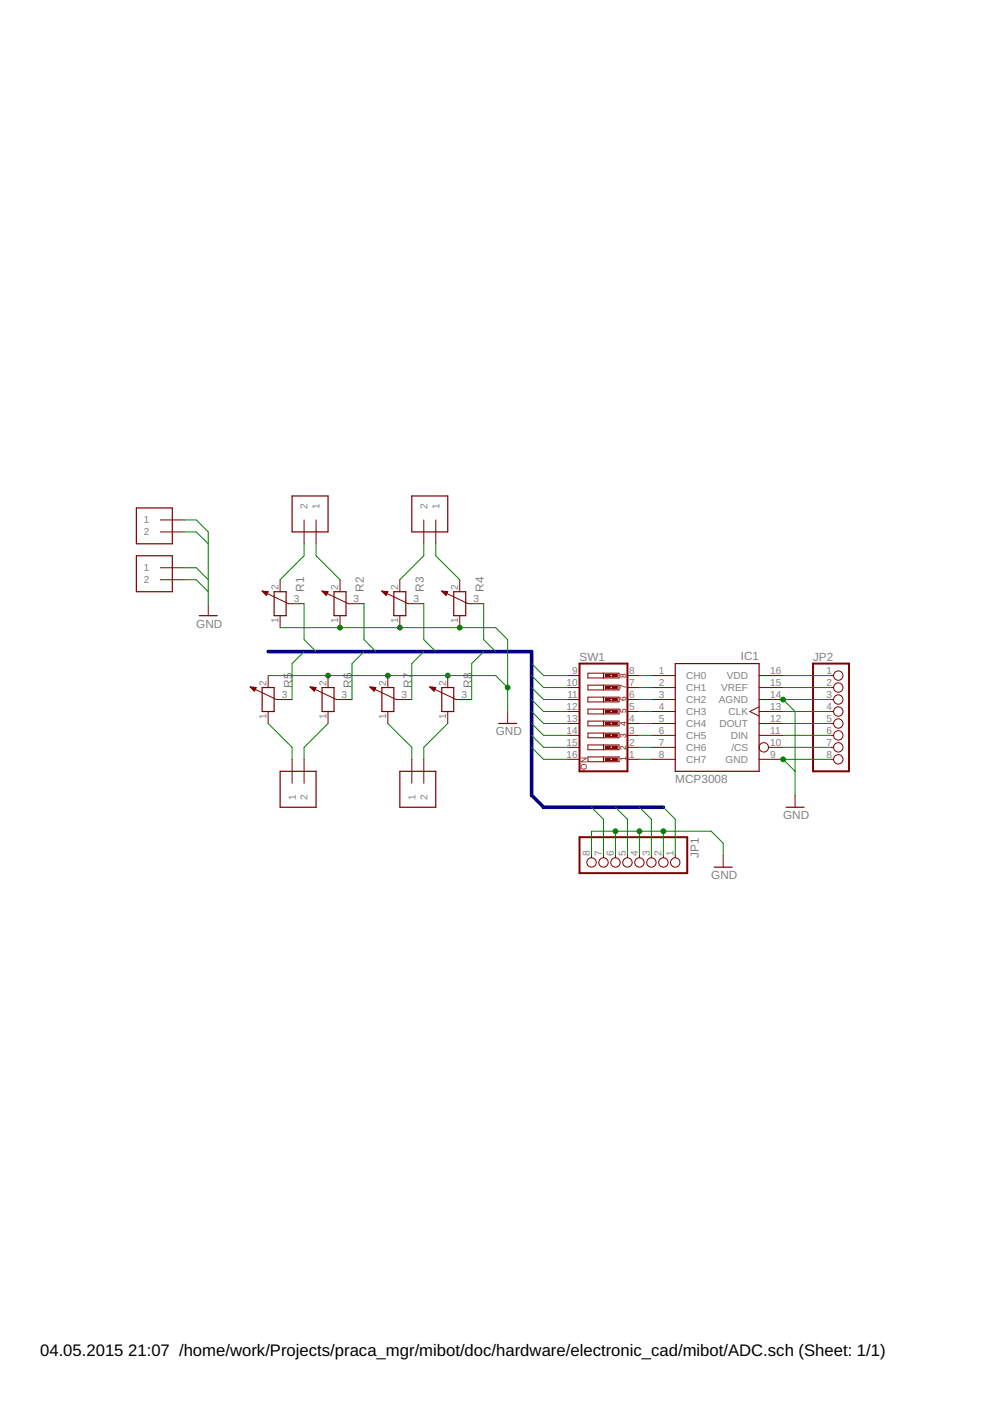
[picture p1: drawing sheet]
<svg xmlns="http://www.w3.org/2000/svg" width="210mm" height="297mm" viewBox="0 0 210 297" stroke-linecap="round" stroke-linejoin="round" font-family="sans-serif">
<g fill="none" stroke="#800000" stroke-width=".21">
<path d="M34 110.2h5.1M34 112.8h5.1M64.5 110.2v5.1M67 110.2v5.1M89.9 110.2v5.1M92.4 110.2v5.1M34 120.4h5.1M34 122.9h5.1M44.2 128v2.5M55.6 125.3l5.6 2.7h3.3M55.6 125.3l1.3 .2M55.6 125.3l.9 .9"/>
<path d="M55.6 125.3h.2M55.7 125.5h1.2M55.8 125.6h1M56 125.7h.7M56.1 125.8h.6M56.2 126h.4M56.3 126.1h.2M56.5 126.2h.1M56.9 125.5l-.4 .7M59.4 122.9v2.6M59.4 130.5v2.6M68.3 125.3l5.6 2.7h3.3"/>
<path d="M68.3 125.3l1.3 .2M68.3 125.3l.9 .9M68.3 125.3h.2M68.4 125.5h1.1M68.5 125.6h1M68.7 125.7h.7M68.8 125.8h.6M68.9 126h.4M69 126.1h.2M69.1 126.2h.1M69.6 125.5l-.4 .7M72.1 122.9v2.6"/>
<path d="M72.1 130.5v2.6M81 125.3l5.6 2.7h3.3M81 125.3l1.2 .2M81 125.3l.9 .9M81 125.3h.2M81.1 125.5h1.1M81.2 125.6h1M81.3 125.7h.8M81.5 125.8h.6M81.6 126h.4M81.7 126.1h.2M81.8 126.2h.1"/>
<path d="M82.2 125.5l-.3 .7M84.8 122.9v2.6M84.8 130.5v2.6M93.7 125.3l5.6 2.7h3.3M93.7 125.3l1.2 .2M93.7 125.3l.9 .9M93.7 125.3h.2M93.8 125.5h1.1M93.9 125.6h1M94 125.7h.8M94.2 125.8h.5M94.3 126h.4"/>
<path d="M94.4 126.1h.2M94.5 126.2h.1M94.9 125.5l-.3 .7M97.5 122.9v2.6M97.5 130.5v2.6M53 145.6l5.6 2.7h3.3M53 145.6l1.3 .2-.4 .7zM53.1 145.7h.8M53.3 145.8h1M53.4 146h.8M53.5 146.1h.6M53.6 146.2h.5"/>
<path d="M53.7 146.3h.3M53.8 146.5h.2M56.9 143.2v2.6M56.9 150.9v2.5M65.7 145.6l5.6 2.7h3.3M65.7 145.6l1.3 .2-.4 .7zM65.8 145.7h.8M65.9 145.8h1.1M66.1 146h.8M66.2 146.1h.6M66.3 146.2h.5M66.4 146.3h.3"/>
<path d="M66.5 146.5h.2M69.6 143.2v2.6M69.6 150.9v2.5M78.4 145.6l5.6 2.7h3.3M78.4 145.6l1.3 .2-.4 .7zM78.5 145.7h.8M78.6 145.8h1.1M78.8 146h.8M78.9 146.1h.6M79 146.2h.5M79.1 146.3h.3M79.2 146.5h.2"/>
<path d="M82.2 143.2v2.6M82.2 150.9v2.5M91.1 145.6l5.6 2.7h3.3M91.1 145.6l1.3 .2-.4 .7zM91.2 145.7h.8M91.3 145.8h1.1M91.5 146h.8M91.6 146.1h.6M91.7 146.2h.5M91.8 146.3h.3M91.9 146.5h.2M94.9 143.2v2.6"/>
<path d="M94.9 150.9v2.5M107.6 150.9v2.5M120.3 143.2h2.6M120.3 145.8h2.6M120.3 148.3h2.6M120.3 150.9h2.6M120.3 153.4h2.6M120.3 155.9h2.6M120.3 158.5h2.6M124.7 142.7h6.6v1h-6.6zM124.7 145.3h6.6v1h-6.6zM124.7 147.8h6.6v1h-6.6z"/>
<path d="M124.7 150.3h6.6v1.1h-6.6zM124.7 152.9h6.6v1h-6.6zM124.7 155.4h6.6v1h-6.6zM124.7 157.9h6.6v1.1h-6.6zM128 142.7v1M128 145.3v1M128 147.8v1M128 150.3v1.1M128 152.9v1M128 155.4v1M128 157.9v1.1M129.3 143h.6"/>
<path d="M129.3 143.5h.6M129.3 145.5h.6M129.3 146h.6M129.3 148.1h.6M129.3 148.6h.6M129.3 150.6h.6M129.3 151.1h.6M129.3 153.1h.6M129.3 153.6h.6M129.3 155.7h.6M129.3 156.2h.6M129.3 158.2h.6"/>
<path d="M129.3 158.7h.6M133 143.2h2.6M133 145.8h2.6M133 148.3h2.6M133 150.9h2.6M133 153.4h2.6M133 155.9h2.6M133 158.5h2.6M138.1 143.2h5.1M138.1 145.8h5.1M138.1 148.3h5.1M138.1 150.9h5.1"/>
<path d="M138.1 153.4h5.1M138.1 155.9h5.1M138.1 158.5h5.1M161 143.2h5M161 145.8h5M161 148.3h5M161 150.9h5M161 153.4h5M161 155.9h5M161 149.9l-2 1 2 .9M162.9 158.5h3.1M176.2 143.2h.5"/>
<path d="M176.2 145.8h.5M176.2 148.3h.5M176.2 150.9h.5M176.2 153.4h.5M176.2 155.9h.5M176.2 158.5h.5M61.9 161v5.1M64.5 161v5.1M87.3 161v5.1M89.9 161v5.1M120.3 161h2.6M124.7 160.5h6.6v1h-6.6z"/>
<path d="M128 160.5v1M129.3 160.7h.6M129.3 161.2h.6M133 161h2.6M138.1 161h5.1M161 161h5M168.6 168.6v2.6M176.2 161h.5M125.4 181.3v.6M128 181.3v.6M130.5 181.3v.6M133 181.3v.6"/>
<path d="M135.6 181.3v.6M138.1 181.3v.6M140.7 181.3v.6M143.2 181.3v.6M153.3 181.3v2.6"/>
<circle cx="161.9" cy="158.5" r=".99"/>
<circle cx="177.7" cy="158.5" r=".99"/>
<circle cx="177.7" cy="145.8" r=".99"/>
<circle cx="177.7" cy="150.9" r=".99"/>
<circle cx="177.7" cy="155.9" r=".99"/>
<circle cx="177.7" cy="143.2" r=".99"/>
<circle cx="177.7" cy="148.3" r=".99"/>
<circle cx="177.7" cy="153.4" r=".99"/>
<circle cx="177.7" cy="161" r=".99"/>
<circle cx="125.4" cy="182.9" r=".99"/>
<circle cx="128" cy="182.9" r=".99"/>
<circle cx="130.5" cy="182.9" r=".99"/>
<circle cx="133" cy="182.9" r=".99"/>
<circle cx="135.6" cy="182.9" r=".99"/>
<circle cx="138.1" cy="182.9" r=".99"/>
<circle cx="140.7" cy="182.9" r=".99"/>
<circle cx="143.2" cy="182.9" r=".99"/>
</g>
<g fill="none" stroke="#800000" stroke-width=".25">
<path d="M28.9 117.8h7.6v7.7h-7.6zM28.9 107.7h7.6v7.6h-7.6zM61.9 105.2h7.7v7.6h-7.7zM87.3 105.2h7.6v7.6h-7.6zM42.2 130.5h3.9M58.1 125.5h2.6v5h-2.6zM70.8 125.5h2.6v5h-2.6zM83.5 125.5h2.5v5h-2.5zM96.2 125.5h2.5v5h-2.5zM55.6 145.8h2.5v5.1h-2.5zM68.3 145.8h2.5v5.1h-2.5zM81 145.8h2.5v5.1h-2.5z"/>
<path d="M93.7 145.8h2.5v5.1h-2.5zM105.7 153.4h3.8M143.2 140.7h17.8v22.8h-17.8zM59.4 163.5h7.6v7.7h-7.6zM84.8 163.5h7.6v7.7h-7.6zM166.7 171.2h3.8M151.4 183.9h3.8"/>
</g>
<path d="M122.9 140.7h10.1v22.8h-10.1zM172.4 140.7h7.6v22.8h-7.6zM122.9 177.5h22.8v7.6h-22.8z" fill="none" stroke="#800000" stroke-width=".42"/>
<g fill="#800000" stroke="#800000" stroke-width=".21">
<path d="M128.3 143h1v.5h-1z"/>
<path d="M129.9 143h1v.5h-1z"/>
<path d="M128.3 145.5h1v.5h-1z"/>
<path d="M129.9 145.5h1v.5h-1z"/>
<path d="M128.3 148.1h1v.5h-1z"/>
<path d="M129.9 148.1h1v.5h-1z"/>
<path d="M128.3 150.6h1v.5h-1z"/>
<path d="M129.9 150.6h1v.5h-1z"/>
<path d="M128.3 153.1h1v.5h-1z"/>
<path d="M129.9 153.1h1v.5h-1z"/>
<path d="M128.3 155.7h1v.5h-1z"/>
<path d="M129.9 155.7h1v.5h-1z"/>
<path d="M128.3 158.2h1v.5h-1z"/>
<path d="M129.9 158.2h1v.5h-1z"/>
<path d="M128.3 160.7h1v.5h-1z"/>
<path d="M129.9 160.7h1v.5h-1z"/>
</g>
<path d="M56.9 138.2h55.8v30.4l2.6 2.6h25.4" fill="none" stroke="#000080" stroke-width=".76"/>
<g fill="none" stroke="#008000" stroke-width=".21">
<path d="M39.1 110.2h2.5l2.6 2.6v15.2M39.1 112.8h2.5l2.6 2.5M64.5 115.3v2.5l-5.1 5.1M67 115.3v2.5l5.1 5.1M89.9 115.3v2.5l-5.1 5.1M92.4 115.3v2.5l5.1 5.1M39.1 120.4h2.5l2.6 2.5M39.1 122.9h2.5l2.6 2.6M59.4 133.1h45.7l2.5 2.5v15.3M64.5 128v7.6l2.5 2.6M64.5 138.2l-2.6 2.5v7.6M77.2 128v7.6l2.5 2.6"/>
<path d="M77.2 138.2l-2.6 2.5v7.6M89.9 128v7.6l2.5 2.6M89.9 138.2l-2.6 2.5v7.6M102.6 128v7.6l2.5 2.6M102.6 138.2l-2.6 2.5v7.6M56.9 153.4l5 5.1v2.5M56.9 143.2h48.2l2.5 2.6M69.6 153.4l-5.1 5.1v2.5M82.2 153.4l5.1 5.1v2.5M94.9 153.4l-5 5.1v2.5M112.7 158.5l2.6 2.5h5M112.7 145.8l2.6 2.5h5"/>
<path d="M112.7 140.7l2.6 2.5h5M112.7 143.2l2.6 2.6h5M112.7 148.3l2.6 2.6h5M112.7 153.4l2.6 2.5h5M112.7 150.9l2.6 2.5h5M112.7 155.9l2.6 2.6h5M135.6 143.2h2.5M135.6 145.8h2.5M135.6 148.3h2.5M135.6 150.9h2.5M135.6 155.9h2.5M135.6 153.4h2.5"/>
<path d="M135.6 158.5h2.5M166 143.2h10.2M166 145.8h10.2M166 150.9h10.2M166 155.9h10.2M166 153.4h10.2M166 158.5h10.2M176.2 148.3h-10.2l2.6 2.6v17.7M125.4 171.2l2.6 2.5v7.6M130.5 171.2l2.5 2.5v7.6M130.5 176.2v5.1M135.6 171.2l2.5 2.5v7.6"/>
<path d="M135.6 161h2.5M135.6 176.2v5.1M140.7 171.2l2.5 2.5v7.6M140.7 176.2v5.1M176.2 161h-10.2l2.6 2.5M125.4 181.3v-5.1h25.4l2.5 2.6v2.5"/>
</g>
<g fill="#008000" stroke="#008000" stroke-width=".21">
<circle cx="94.9" cy="143.2" r=".51"/>
<circle cx="82.2" cy="143.2" r=".51"/>
<circle cx="69.6" cy="143.2" r=".51"/>
<circle cx="107.6" cy="145.8" r=".51"/>
<circle cx="97.5" cy="133.1" r=".51"/>
<circle cx="84.8" cy="133.1" r=".51"/>
<circle cx="72.1" cy="133.1" r=".51"/>
<circle cx="130.5" cy="176.2" r=".51"/>
<circle cx="135.6" cy="176.2" r=".51"/>
<circle cx="140.7" cy="176.2" r=".51"/>
<circle cx="166" cy="148.3" r=".51"/>
<circle cx="166" cy="161" r=".51"/>
</g>
<g font-size="3.5">
<text x="8.5" y="287.5">04.05.2015</text>
<text x="27.2" y="287.5">21:07 /home/work/Projects/praca_mgr/mibot/doc/hardware/electronic_cad/mibot/ADC.sch (Sheet: 1/1)</text>
</g>
<g font-size="2.5" fill="#808080">
<text x="64.5" y="125.5" transform="rotate(-90 64.5 125.5)">R1</text>
<text x="77.2" y="125.5" transform="rotate(-90 77.2 125.5)">R2</text>
<text x="89.9" y="125.5" transform="rotate(-90 89.9 125.5)">R3</text>
<text x="102.6" y="125.5" transform="rotate(-90 102.6 125.5)">R4</text>
<text x="41.6" y="133.1">GND</text>
<text x="122.9" y="140.1">SW1</text>
<text x="157.1" y="139.9">IC1</text>
<text x="172.4" y="140.1">JP2</text>
<text x="61.9" y="145.8" transform="rotate(-90 61.9 145.8)">R5</text>
<text x="74.6" y="145.8" transform="rotate(-90 74.6 145.8)">R6</text>
<text x="87.3" y="145.8" transform="rotate(-90 87.3 145.8)">R7</text>
<text x="100" y="145.8" transform="rotate(-90 100 145.8)">R8</text>
<text x="105.1" y="155.9">GND</text>
<text x="143.2" y="166.1">MCP3008</text>
<text x="166" y="173.7">GND</text>
<text x="148.1" y="181.8" transform="rotate(-90 148.1 181.8)">JP1</text>
<text x="150.8" y="186.4">GND</text>
</g>
<g font-size="2.1" fill="#808080">
<text x="65.2" y="107.9" transform="rotate(-90 65.2 107.9)">2</text>
<text x="67.8" y="107.9" transform="rotate(-90 67.8 107.9)">1</text>
<text x="90.6" y="107.9" transform="rotate(-90 90.6 107.9)">2</text>
<text x="93.2" y="107.9" transform="rotate(-90 93.2 107.9)">1</text>
<text x="30.5" y="111">1</text>
<text x="30.5" y="113.5">2</text>
<text x="30.5" y="121.1">1</text>
<text x="30.5" y="123.7">2</text>
<text x="59" y="125.1" transform="rotate(-90 59 125.1)">2</text>
<text x="71.7" y="125.1" transform="rotate(-90 71.7 125.1)">2</text>
<text x="84.4" y="125.1" transform="rotate(-90 84.4 125.1)">2</text>
<text x="97.1" y="125.1" transform="rotate(-90 97.1 125.1)">2</text>
<text x="62.3" y="127.6">3</text>
<text x="75" y="127.6">3</text>
<text x="87.7" y="127.6">3</text>
<text x="100.4" y="127.6">3</text>
<text x="59" y="132.1" transform="rotate(-90 59 132.1)">1</text>
<text x="71.7" y="132.1" transform="rotate(-90 71.7 132.1)">1</text>
<text x="84.4" y="132.1" transform="rotate(-90 84.4 132.1)">1</text>
<text x="97.1" y="132.1" transform="rotate(-90 97.1 132.1)">1</text>
<text x="121.3" y="142.9">9</text>
<text x="133.4" y="142.9">8</text>
<text x="139.7" y="142.9">1</text>
<text x="145.5" y="144">CH0</text>
<text x="154.1" y="144">VDD</text>
<text x="163.3" y="142.9">16</text>
<text x="175.2" y="142.9">1</text>
<text x="56.5" y="145.4" transform="rotate(-90 56.5 145.4)">2</text>
<text x="59.7" y="148">3</text>
<text x="69.2" y="145.4" transform="rotate(-90 69.2 145.4)">2</text>
<text x="72.4" y="148">3</text>
<text x="81.9" y="145.4" transform="rotate(-90 81.9 145.4)">2</text>
<text x="85.1" y="148">3</text>
<text x="94.6" y="145.4" transform="rotate(-90 94.6 145.4)">2</text>
<text x="97.8" y="148">3</text>
<text x="120.1" y="145.4">10</text>
<text x="120.3" y="148">11</text>
<text x="133.4" y="148">6</text>
<text x="133.4" y="145.4">7</text>
<text x="139.7" y="145.4">2</text>
<text x="139.7" y="148">3</text>
<text x="145.5" y="146.5">CH1</text>
<text x="145.5" y="149.1">CH2</text>
<text x="152.4" y="149.1">AGND</text>
<text x="152.9" y="146.5">VREF</text>
<text x="163.3" y="145.4">15</text>
<text x="163.3" y="148">14</text>
<text x="175.2" y="145.4">2</text>
<text x="175.2" y="148">3</text>
<text x="56.5" y="152.4" transform="rotate(-90 56.5 152.4)">1</text>
<text x="69.2" y="152.4" transform="rotate(-90 69.2 152.4)">1</text>
<text x="81.9" y="152.4" transform="rotate(-90 81.9 152.4)">1</text>
<text x="94.6" y="152.4" transform="rotate(-90 94.6 152.4)">1</text>
<text x="120.1" y="150.5">12</text>
<text x="120.1" y="153">13</text>
<text x="120.1" y="155.6">14</text>
<text x="133.4" y="155.6">3</text>
<text x="133.4" y="153">4</text>
<text x="133.4" y="150.5">5</text>
<text x="139.7" y="150.5">4</text>
<text x="139.7" y="153">5</text>
<text x="139.7" y="155.6">6</text>
<text x="145.5" y="151.6">CH3</text>
<text x="145.5" y="154.1">CH4</text>
<text x="152.5" y="154.1">DOUT</text>
<text x="154.5" y="151.6">CLK</text>
<text x="163.3" y="150.5">13</text>
<text x="163.3" y="153">12</text>
<text x="163.3" y="155.6">11</text>
<text x="175.2" y="150.5">4</text>
<text x="175.2" y="153">5</text>
<text x="175.2" y="155.6">6</text>
<text x="120.1" y="158.1">15</text>
<text x="120.1" y="160.6">16</text>
<text x="133.4" y="160.6">1</text>
<text x="133.4" y="158.1">2</text>
<text x="139.7" y="158.1">7</text>
<text x="139.7" y="160.6">8</text>
<text x="145.5" y="156.7">CH5</text>
<text x="145.5" y="159.2">CH6</text>
<text x="145.5" y="161.8">CH7</text>
<text x="153.9" y="161.8">GND</text>
<text x="154.9" y="156.7">DIN</text>
<text x="155.1" y="159.2">/CS</text>
<text x="163.3" y="160.6">9</text>
<text x="163.3" y="158.1">10</text>
<text x="175.2" y="158.1">7</text>
<text x="175.2" y="160.6">8</text>
<text x="62.7" y="169.6" transform="rotate(-90 62.7 169.6)">1</text>
<text x="65.2" y="169.6" transform="rotate(-90 65.2 169.6)">2</text>
<text x="88.1" y="169.6" transform="rotate(-90 88.1 169.6)">1</text>
<text x="90.6" y="169.6" transform="rotate(-90 90.6 169.6)">2</text>
<text x="125.1" y="181.5" transform="rotate(-90 125.1 181.5)">8</text>
<text x="127.6" y="181.5" transform="rotate(-90 127.6 181.5)">7</text>
<text x="130.1" y="181.5" transform="rotate(-90 130.1 181.5)">6</text>
<text x="132.7" y="181.5" transform="rotate(-90 132.7 181.5)">5</text>
<text x="135.2" y="181.5" transform="rotate(-90 135.2 181.5)">4</text>
<text x="137.7" y="181.5" transform="rotate(-90 137.7 181.5)">3</text>
<text x="140.3" y="181.5" transform="rotate(-90 140.3 181.5)">2</text>
<text x="142.8" y="181.5" transform="rotate(-90 142.8 181.5)">1</text>
</g>
<g font-size="1.8" fill="#800000">
<text x="132.8" y="143.7" transform="rotate(-90 132.8 143.7)">8</text>
<text x="132.8" y="148.7" transform="rotate(-90 132.8 148.7)">6</text>
<text x="132.8" y="146.2" transform="rotate(-90 132.8 146.2)">7</text>
<text x="132.8" y="153.9" transform="rotate(-90 132.8 153.9)">4</text>
<text x="132.8" y="151.2" transform="rotate(-90 132.8 151.2)">5</text>
<text x="132.8" y="161.3" transform="rotate(-90 132.8 161.3)">1</text>
<text x="132.8" y="159" transform="rotate(-90 132.8 159)">2</text>
<text x="132.8" y="156.4" transform="rotate(-90 132.8 156.4)">3</text>
<text x="124.4" y="163.2" transform="rotate(-90 124.4 163.2)">ON</text>
</g>
</svg>
